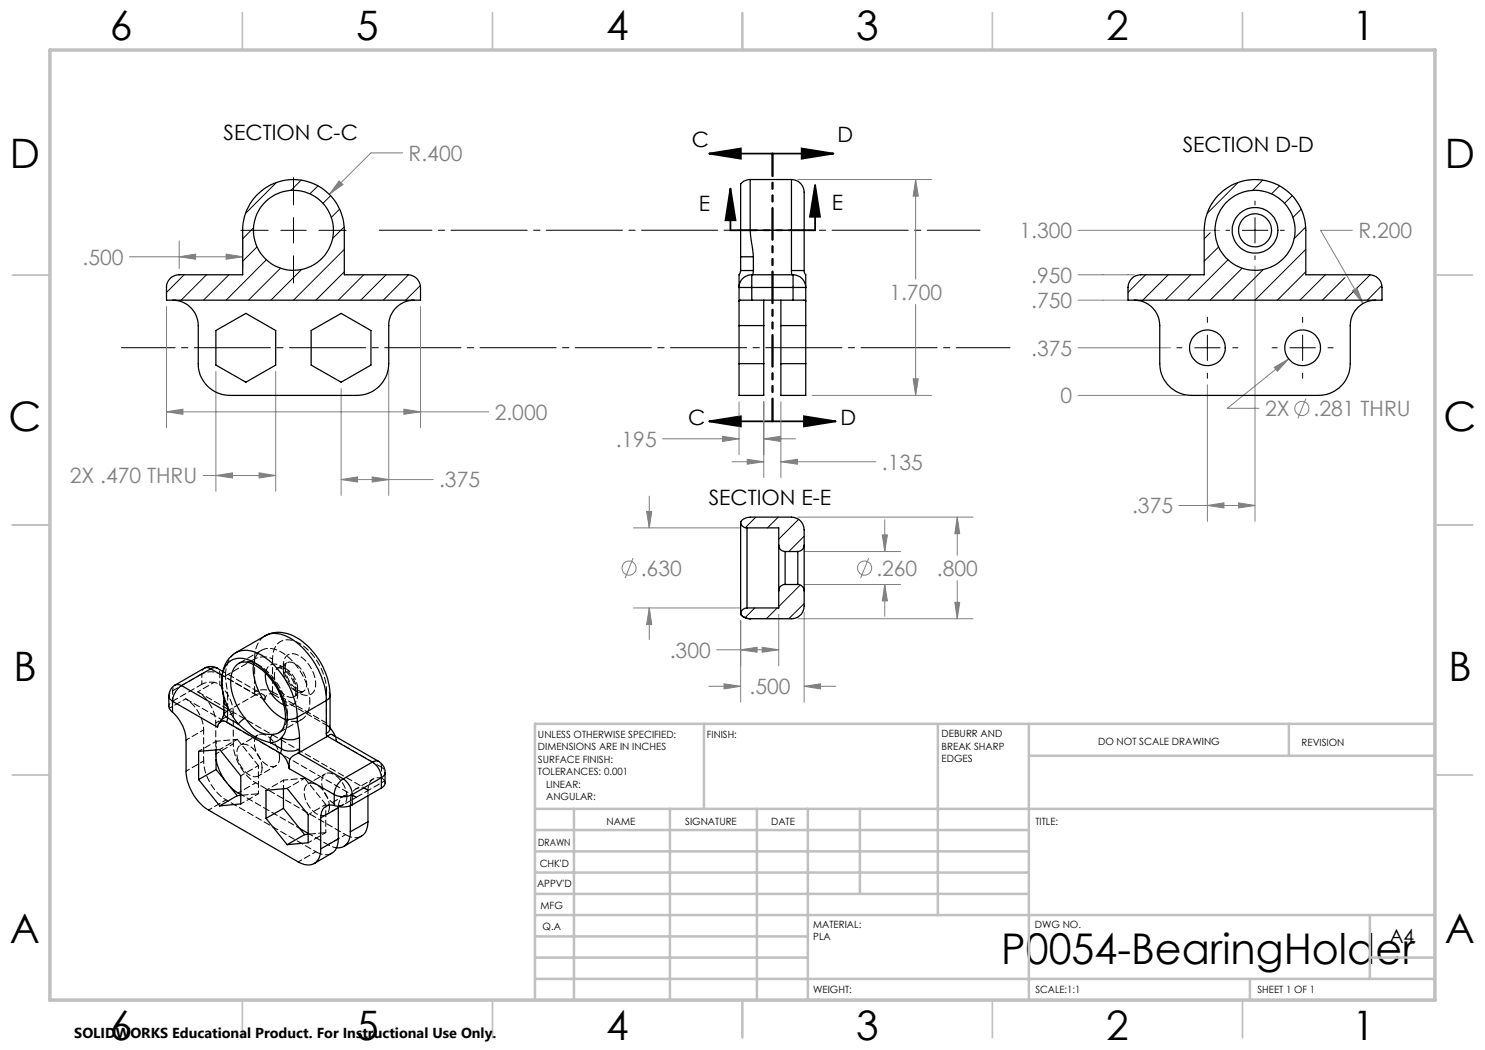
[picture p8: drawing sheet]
<svg xmlns="http://www.w3.org/2000/svg" width="297mm" height="210mm" viewBox="0 0 297 210" stroke-linecap="round" stroke-linejoin="round" font-family="sans-serif">
<g fill="none" stroke="#808080" stroke-width=".2">
<path d="M67.8 36.2l.8 .7-2.7 2zM80.5 30.6h-6.3l-8.3 8.3M159.6 35.9h26.7M183.1 35.9l.6 3.3h-1.1zM183.1 35.9v19.9M25.9 51.4h22.6M35.8 51.4l3.3-.6v1zM35.8 48.2v5.5M45.2 50.8l3.3 .6-3.3 .4zM48.5 48.2v5.5M215.6 55h11.3M215.6 46.1h28.3"/>
<path d="M251 53.2v51.1M270.5 46.1h-6.4l8.5 14.6M270.5 58.1l.9-.5 1.2 3.1zM33.3 61.3v24.2M43.2 74.3v24M55.1 74.3v24M68.2 77.7v21.4M77.8 74v25.1M84.1 61.3v24.2M162.4 79.1h23.9M182.6 75.8h1.1l-.6 3.3zM183.1 60.9v18.2"/>
<path d="M215.6 79.1h21.4M215.6 69.6h18.5M215.6 60h10M241.5 76.9v27.4M254.8 73.5l2.9-1.7-2.2 2.5zM257.7 71.8l-12.2 9.9h6.3M261.2 79.7l-1.6 4M33.3 82.4l3.3-.6v1.1zM33.3 82.4h64.5M40.6 95.1h14.5M43.2 95.1l3.3-.5v1zM51.8 94.6l3.3 .5-3.3 .5z"/>
<path d="M68.2 95.9l3.3-.5v1zM68.2 95.9h18.4M74.4 95.4l3.4 .5-3.4 .5zM80.8 81.8l3.3 .6-3.3 .5zM129.9 99.2v6.4M132.5 87.8h15.3M144.5 87.3l3.3 .5-3.3 .5zM146.4 92.3h6.4M147.8 80.4v10.5M149.4 91.9l3.4 .4-3.4 .5zM152.8 87.8l3.3-.5v1zM152.8 80.4v15.1"/>
<path d="M152.8 87.8h6.3M156.2 92.3l3.3-.4v.9zM156.2 80.4v15.1M156.2 92.3h19M126.6 111.6l-1.6 4M126.7 105.6h21.4M129.3 102.3h1.1l-.5 3.3zM159.6 103.4h35M160.8 110.3h19.3M160.8 116.9h19.3M173.7 111.6l-1.6 4M176.5 107h1l-.5 3.3z"/>
<path d="M177 116.9l.5 3.3h-1zM177 104v6.3M177 116.9v6.4M191.5 103.4l.4 3.3h-.9zM191.5 103.4v7.7M191.5 116.1v7.6M235.8 101.1h15.2M241.5 101.1l3.3-.5v1zM247.7 100.6l3.3 .5-3.3 .5zM126.7 121.6h21.4M129.9 121.6l.5 3.3h-1.1zM129.9 121.6v6.3"/>
<path d="M141.8 137.3h6.3M143.3 130h12.5M144.8 136.8l3.3 .5-3.3 .5zM148.1 130l3.3-.5v.9zM148.1 124.1v16.3M152.4 129.5l3.4 .5-3.4 .4zM155.8 122.9v10.2M159.6 123.7h35M160.8 137.3l3.3-.5v1zM160.8 122.5v17.9M160.8 137.3h6.4M191 120.5h.9l-.4 3.2z"/>
<circle cx="260.4" cy="81.7" r="1.41"/>
<circle cx="125.8" cy="113.6" r="1.41"/>
<circle cx="172.9" cy="113.6" r="1.42"/>
</g>
<path d="M141.8 30.7l6.4-1v2zM141.8 30.7h24.9M146.1 37.7l1 6.4h-2zM146.1 37.7v8.4M160.3 29.7l6.4 1-6.4 1zM163 37l1 6.3h-2zM163 37v9.1M141.8 84.3l6.4-1.1v2.1zM141.8 84.3h25.3M160.8 83.2l6.3 1.1-6.3 1z" fill="none" stroke="#000" stroke-width=".35"/>
<path d="M24.3 69.5h177.7" fill="none" stroke="#000" stroke-width=".2" stroke-dasharray="15.2 1.3 1.3 1.3" stroke-dashoffset="4.5"/>
<path d="M196 46h-120.1" fill="none" stroke="#000" stroke-width=".2" stroke-dasharray="15.2 1.3 1.3 1.3" stroke-dashoffset="4.7"/>
<g fill="none" stroke="#000" stroke-width=".2">
<path d="M58.7 35.5v5.5M48.2 46.1h5.4M56.2 46.1h5M58.7 43.5v5.1M58.7 51.1v5.5M63.8 46.1h5.4M245.2 46.1h.7M248.5 46.1h5M251 40.2v.8M251 43.5v5.1M251 51.1v.8M256.1 46.1h.8"/>
<path d="M235.4 69.6h1M238.9 69.6h5.1M241.5 63.5v1M241.5 67v5.1M241.5 74.6v1.1M246.6 69.6h1M254.4 69.6h1M258 69.6h5.1M260.5 63.5v1M260.5 67v5.1M260.5 74.6v1.1M265.6 69.6h1"/>
</g>
<path d="M154.5 30.7v53.5" fill="none" stroke="#000" stroke-width=".35" stroke-dasharray="6.3 1.3 1.3 1.3 1.3 1.3" stroke-dashoffset="1.8"/>
<path d="M163 46.1h-16.9" fill="none" stroke="#000" stroke-width=".35" stroke-dasharray="6.3 1.3 1.3 1.3 1.3 1.3" stroke-dashoffset="1.1"/>
<g fill="none" stroke="#c0c0c0" stroke-width=".35">
<path d="M48.5 2.5v7.5M98.5 2.5v7.5M148.5 2.5v7.5M198.5 2.5v7.5M248.5 2.5v7.5M2.5 55h7.5M287 55h7.5M2.5 105h7.5M287 105h7.5M2.5 155h7.5M287 155h7.5M48.5 200v7.5"/>
<path d="M98.5 200v7.5M148.5 200v7.5M198.5 200v7.5M248.5 200v7.5"/>
</g>
<g fill="none" stroke="#c0c0c0" stroke-width=".5">
<path d="M140.8 144.8v17M187.6 144.8v38.2M205.8 144.8v55.2M205.8 151.2h81.2M257.8 144.8v6.4M287 144.8h-180v55.2M107 161.8h180M107 178.8h98.8M107 174.5h98.8M107 170.3h98.8M107 166h98.8M114.8 161.8v38.2"/>
<path d="M134 161.8v38.2M151.4 161.8v38.2M161.6 161.8v38.2M172 161.8v17M107 195.8h180M107 191.5h54.6M107 187.3h54.6M107 183h180M250 195.8v4.2M274 191.5h13M274 183v12.8"/>
</g>
<path d="M10 10h277v190h-277z" fill="none" stroke="#c0c0c0" stroke-width=".7"/>
<path d="M141.8 30.7l6.4-1v2zM141.8 84.3l6.4-1.1v2.1zM160.3 29.7l6.4 1-6.4 1zM160.8 83.2l6.3 1.1-6.3 1zM163 37l1 6.3h-2zM146.1 37.7l1 6.4h-2z" fill="#000"/>
<path d="M152.8 87.8l3.3-.5v1zM144.5 87.3l3.3 .5-3.3 .5zM149.4 91.9l3.4 .4-3.4 .5zM156.2 92.3l3.3-.4v.9zM183.1 35.9l.6 3.3h-1.1zM182.6 75.8h1.1l-.6 3.3zM43.2 95.1l3.3-.5v1zM51.8 94.6l3.3 .5-3.3 .5zM33.3 82.4l3.3-.6v1.1zM80.8 81.8l3.3 .6-3.3 .5zM67.8 36.2l-1.9 2.7 2.7-2zM68.2 95.9l3.3-.5v1zM74.4 95.4l3.4 .5-3.4 .5zM45.2 50.8l3.3 .6-3.3 .4zM35.8 51.4l3.3-.6v1zM241.5 101.1l3.3-.5v1zM247.7 100.6l3.3 .5-3.3 .5zM254.8 73.5l.7 .8 2.2-2.5zM270.5 58.1l2.1 2.6-1.2-3.1zM129.9 121.6l.5 3.3h-1.1zM129.3 102.3h1.1l-.5 3.3zM148.1 130l3.3-.5v.9zM152.4 129.5l3.4 .5-3.4 .4zM144.8 136.8l3.3 .5-3.3 .5zM160.8 137.3l3.3-.5v1zM176.5 107h1l-.5 3.3zM177 116.9l.5 3.3h-1zM191 120.5h.9l-.4 3.2zM191.5 103.4l.4 3.3h-.9z" fill="#808080"/>
<g fill="none" stroke="#000" stroke-width=".25">
<path d="M150 35.9a1.87 1.87 0 0 0-1.9 1.1v9.1M150 35.9v10.2M150 35.9h8.3M158.3 35.9a2.93 2.93 0 0 1 2.5 3.7v6.5M158.3 35.9v10.2M34.1 55.6l1-.5 .7-.1h12.7v-8.9a10.2 10.2 0 0 1 10.2-10.2 10.2 10.2 0 0 1 10.2 10.2v8.9h12.7a2.58 2.58 0 0 1 2.5 2.5v2.5h-50.8v-2.9l.2-.7zM147.8 57.5h2.6M147.8 57.5v2.7M148.1 54.1l-.1 .6a1.21 1.21 0 0 0-.2 1.1v1.7M148.1 54.1h2.6M148.1 46.1h1.9M148.1 46.1v5.3"/>
<path d="M148.1 51.4h2.6M148.1 51.4v2.7M150 46.1l.7 5.3M150 46.1h8.3M150.4 55v2.5M150.4 55a2.52 2.52 0 0 0-2.6 2.5M150.4 55h8.2M150.4 57.5h8.2M150.4 57.5v2.5M150.7 54.1l-.1 .9M150.7 51.4v2.7M158.3 54.1l.1 .9"/>
<path d="M158.3 54.1h2.5M158.3 46.1h2.5M158.3 46.1v8M158.6 55v2.5M158.6 55a2.58 2.58 0 0 1 2.5 2.5M158.6 57.5h2.5M158.6 57.5v2.5M160.8 54.1l.1 .6a1.07 1.07 0 0 1 .2 1.1v1.7M160.8 46.1v8M161.1 57.5v2.7M226.5 55.6l.9-.5 .7-.1h12.7v-8.9a10.2 10.2 0 0 1 10.2-10.2 10.2 10.2 0 0 1 10.2 10.2v8.9h12.7a2.58 2.58 0 0 1 2.5 2.5v2.5h-50.8v-2.9l.2-.7zM34.6 60a5.1 5.1 0 0 1 5.1 5.1v7.6a6.3 6.3 0 0 0 6.3 6.4h25.4a6.4 6.4 0 0 0 6.4-6.4v-7.6a5.1 5.1 0 0 1 5-5.1"/>
<path d="M43.2 66.1l6-3.4 5.9 3.4v6.9l-5.9 3.4-6-3.4zM62.2 66.1l6-3.4 6 3.4v6.9l-6 3.4-6-3.4zM147.8 60.2v4.9M147.8 72.7v6.4h5v-6.4M147.8 65.1v7.6M147.8 65.1h5M147.8 72.7h5M150.4 60h-2.4l-.2 .2M150.4 60h8.2M152.8 60v5.1M152.8 65.1v7.6M156.2 60v5.1"/>
<path d="M156.2 72.7v6.4h4.9v-6.4M156.2 65.1h4.9M156.2 72.7h4.9M156.2 65.1v7.6M158.6 60h2.2l.3 .2M161.1 60.2v4.9M161.1 65.1v7.6M226.9 60a5.1 5.1 0 0 1 5.1 5.1v7.6a6.4 6.4 0 0 0 6.3 6.4h25.4a6.4 6.4 0 0 0 6.4-6.4v-7.6a5.1 5.1 0 0 1 5-5.1M148.1 104.3v18.6M148.1 104.3a1.2 1.2 0 0 0 1.3 1.3M148.1 104.3a2.66 2.66 0 0 1 1.9-.9h8.3a2.53 2.53 0 0 1 2.5 2.6v3M149.4 105.6v16"/>
<path d="M149.4 105.6h6.4v3.4M155.8 109a1.25 1.25 0 0 0 1.2 1.3M155.8 109v9.2M155.8 118.2v3.4h-6.4M157 116.9a1.25 1.25 0 0 0-1.2 1.3M157 110.3v6.6M157 116.9h2.6M157 110.3h2.6M159.6 116.9a1.26 1.26 0 0 1 1.2 1.3M159.6 110.3v6.6M160.8 118.2v3a2.53 2.53 0 0 1-2.5 2.5h-8.3M160.8 109a1.31 1.31 0 0 1-1.2 1.3"/>
<path d="M160.8 109v9.2M33.8 139.2v2.3l.2 .5 .5 .4M33.8 139.2l.1 .5 .6 .6M35 137a2.57 2.57 0 0 0-1.2 2.2M35 137l.6-.1 .7 .2M36.3 137.1a4.1 4.1 0 0 0-1.8 3.2M36.3 137.1l8.5 4.9M40.9 133.6a2.7 2.7 0 0 1 2.5 0M40.9 133.6l.5-.1 .8 .3M40.9 133.6l-5.9 3.4M42.2 133.8l2.2 1.3M42.2 133.8l-5.9 3.3"/>
<path d="M43.4 133.6l-.5-.1-.7 .3M43.4 133.6l1.2 .7M44.3 136.2l.5 4.1M44.3 136.3a4.3 4.3 0 0 1 2.7-4.5 6 6 0 0 1 5.3 1.7 14.8 14.8 0 0 1 5.2 10.4M44.3 136.3a13.4 13.4 0 0 0 1.2 5M44.3 136.2v.1M47.2 130.5a6.2 6.2 0 0 0-2.9 5.7M47.2 130.5a5.1 5.1 0 0 1 5.1 .5 15.8 15.8 0 0 1 7.1 12.5M50.7 132.9a12 12 0 0 0 6.4 11M53 127.2a6.4 6.4 0 0 1 7.1 .8 14.6 14.6 0 0 1 5.9 11.1M53 127.2a5.3 5.3 0 0 1 5.6 .8 16.1 16.1 0 0 1 6.7 12.1M53 127.2l-5.8 3.3"/>
<path d="M53.1 134.6a6.8 6.8 0 0 0 3.7 6.4M66 139.1l-.1 .5-.6 .5M66 139.1v6.6M148.1 122.9a2.6 2.6 0 0 0 1.9 .8M148.1 122.9a2.31 2.31 0 0 0 1.9 .8M148.1 122.9h.1M149.4 121.6a1.25 1.25 0 0 0-1.3 1.3M150 123.7h.1M34.5 142.4a8.1 8.1 0 0 1 2.7 5.6v6.2a9.9 9.9 0 0 0 4.5 7.8l18 10.4a2.75 2.75 0 0 0 4-.6l.4-1.1v-.9M34.5 140.3l9 5.1a1.18 1.18 0 0 1 1.8-1M34.5 140.3v2.1M39.7 155.9v-5.6l4.3-.4 4.2 5.3v5.6l-4.2 .4"/>
<path d="M39.7 155.9l4.3 5.3M43.2 151.9a10.8 10.8 0 0 0 1.8 4.2M43.2 153.9l-3.5 2M43.2 150v3.9M43.2 153.9l4.2 5.2M44.8 142.5l-.3 1.2-.6 .9M44.8 140.3l.3 .7 .4 .3M44.8 142.5l.3 .8 .4 .3M44.8 140.3v2.2M45.3 144.4l10.8 6.2M45.5 141.3a14 14 0 0 0 2.2 3.5M45.5 143.6l-.2 .8"/>
<path d="M45.5 143.6l2.2 1.2M45.5 141.3v2.3M45.8 157.1l1 1 1.4 .8M47.4 159.1l-3.4 2.1M47.7 144.8a13.3 13.3 0 0 0 6.5 3.7M48.2 159.1h-.8M49 143.6a11.3 11.3 0 0 1-2.7-8.8 2.73 2.73 0 0 1 4.3-2 12.5 12.5 0 0 1 6.4 11.8 2.55 2.55 0 0 1-1.2 1.9M49 143.6l-1.3 1.2M49 143.6a6.3 6.3 0 0 0 4.9 3.3h.7M54.2 148.5l2.1 1.3M54.6 146.9a1.43 1.43 0 0 0-.4 1.6M55.8 146.5l-1.2 .4"/>
<path d="M56.1 150.6a4.4 4.4 0 0 1 1.8 3.1M56.3 147.5a2.86 2.86 0 0 1-2.1 1M56.3 147.5a4 4 0 0 0 3.6 0M56.3 149.8a4 4 0 0 0 3.6 0M56.3 149.8l-.2 .8M56.3 147.5v2.3M56.7 157.8v3.9M57.5 143.9a5.6 5.6 0 0 1-1.2 3.6M57.9 153.7l9 5.2M59.4 143.5a3.4 3.4 0 0 1-1.9 .4M59.4 143.5l.5 4M59.7 150.6l-.3 .2a2.07 2.07 0 0 0-1.6 2.5l.1 .4"/>
<path d="M59.7 150.6l9 5.2M59.8 150.5l-.1 .1M59.9 149.8l-.1 .7M59.9 147.5v2.3M65.3 146.7v.6M65.3 140.1l-5.9 3.4M65.3 140.1v6.6M65.3 147.3l-5.5 3.2M65.5 147.2l.4-.2 .5-.1 9.3 5.4M65.5 147.2l-.2 .1M65.5 147.2l9 5.2M66 145.7v.1"/>
<path d="M66 145.6l.7 1 .3 .7M66 145.7l-.3 .7-.4 .3M66.9 158.9a4 4 0 0 0 3.5 0M66.9 158.9v2.2M68.7 155.8a4.1 4.1 0 0 1 1.7 3.1M68.7 155.8a3.9 3.9 0 0 0-1.8 3.1M70.4 158.9v2.1M73.6 159.2v5.2M74.5 152.4a3.9 3.9 0 0 1 1.8 3.1M74.5 152.4l-5.8 3.4M75.7 152.3a2.49 2.49 0 0 1 1.3 2.2M75.7 152.3l-.5-.1-.7 .2"/>
<path d="M76.3 155.5l-5.9 3.4M76.3 155.5v2.1M76.3 157.6l-5.9 3.4M77 154.5v2.3l-.3 .5-.4 .3M77 154.5l-.1 .5-.6 .5M53.2 163.7v-5.6l4.2-.4 4.2 5.2v5.6l-4.2 .4M53.2 163.7l4.2 5.2M56.7 161.7l-3.5 2M56.7 161.7l4.2 5.2M59.9 165.7l1.7 1M60.9 166.9l-3.5 2M61.6 166.9h-.7"/>
<path d="M64.1 163.6v6.2M66.9 161.1a2.04 2.04 0 0 0-2.7 2.1l-.1 .4M67.7 167.8a3.2 3.2 0 0 1-1.4 2.9l-3.5 2M67.7 161.3v6.5M67.7 161.6l-3.6 2M67.7 167.8l-3.6 2M70.1 166.4a2.68 2.68 0 0 1-2.8 3.2M70.1 161.1v5.3M70.4 161a4.5 4.5 0 0 1-3.5 .1M73.6 164.4a3.2 3.2 0 0 1-1.4 2.8l-3.4 2.1M73.6 164.4l-3.5 2"/>
<circle cx="58.7" cy="46.1" r="8"/>
<circle cx="251" cy="46.1" r="8"/>
<circle cx="251" cy="46.1" r="4.6"/>
<circle cx="251" cy="46.1" r="3.3"/>
<circle cx="241.5" cy="69.6" r="3.6"/>
<circle cx="260.5" cy="69.6" r="3.6"/>
</g>
<path d="M34.5 138.2l5.9-3.4M40.4 136.9l-5.9 3.3M50.9 131.8l-5.8 3.4M54.7 138.9l10.8 6.3M51.7 153.1l-4.2-5.2M65.3 144.6l-10.8-6.2M65.2 160.9l-4.3-5.3" fill="none" stroke="#000" stroke-width=".2" stroke-dasharray="1.3 .6" stroke-dashoffset=".1"/>
<g fill="none" stroke="#000" stroke-width=".2" stroke-dasharray="1.3 .6" stroke-dashoffset=".5">
<path d="M44 137v-2.2M45.5 139.2l-.4-4M56.7 133a6.6 6.6 0 0 0 4.3 6.1 1.91 1.91 0 0 0 2.1-2.3 6.6 6.6 0 0 0-4.3-6 1.91 1.91 0 0 0-2.1 2.2M57 133.6l.1-.7 .3-.3M59.2 138.3l-.1 .7-.2 .3M40.7 146l-3.5 2M40.7 152.2l-3.5 2M43.2 150.8v1.1M43.2 148.2l-3.5 2.1M45.2 160l-3.5 2M45.5 141.5v-2.3M46.7 142.6l-3.5 2"/>
<path d="M46.7 148.8l-3.5 2M47.5 147.9l-3.5 2M48.2 158.9l11.8 6.8M51.1 156.6l-3.5 2M51.6 147l-3.5 2M51.7 155.2l3.5-2M51.7 153.1l-3.5 2M51.7 158.7l-3.5 2.1M56.7 156l-3.5 2M60.9 155.6l-3.5 2.1M62 140.3a12.1 12.1 0 0 0-6.8-10.4 3.2 3.2 0 0 0-4.5 3M65.1 154.8l-3.5 2"/>
<path d="M67.1 147.3l.2 1M68.7 159.2l-3.5 2M73.6 158.1l-3.5 2M73.6 158.1v1M74.6 155.8l-3.5 2M76.3 153.4v2.3M63.2 170.3l-3.5 2.1M65.1 163l3.5-2.1M65.2 160.9l-3.5 2M65.2 166.5l-3.5 2M69.1 166.9l-3.5 2M70.1 161.1v-1"/>
</g>
<g fill="none" stroke="#000" stroke-width=".2" stroke-dasharray="1.3 .6" stroke-dashoffset=".7">
<path d="M33.8 139.2l.1-.5 .6-.5M34.5 138.2l.2-.8 .4-.4M37.1 139.8a7.9 7.9 0 0 1 3.6 6.2M37.1 139.8l-3.2 1.8M39.6 138.4a7.9 7.9 0 0 1 3.6 6.2M40.4 134.8a4 4 0 0 1 3.6 0M40.9 133.6l-.4 .4-.1 .8M42.8 136.5l-3.2 1.9M44 134.8l-.2-.8-.4-.4M44.4 136.2a1.25 1.25 0 0 1 .7-1M50.9 131.8a4 4 0 0 1 3.6 0M50.9 138.4a4 4 0 0 1 3.6 0"/>
<path d="M52.8 139l-8.2-4.7M66 139.1l-.1-.6-.6-.5M33.8 141.3l.2-.6 .5-.5M40.7 152.2a9.9 9.9 0 0 0 4.5 7.8M43.5 145.4l.7-1.2M44.8 140.3l.2-.6 .5-.5M44.8 142.5l.2-.5 .5-.5M45.2 160l18 10.3M51.1 156.6a9.9 9.9 0 0 1-4.4-7.8M51.7 158.7v-5.6M57.1 143.9a3.2 3.2 0 0 0 4.8-2.7l.1-.9M66 145.6l-.1-.5-.6-.5"/>
<path d="M71.3 159.5l-3.3 1.8M76.3 153.4l-.2-.7-.3-.4M76.3 153.4l.6 .6 .1 .5M76.9 156.2l-3.2 1.9M65.2 166.5v-5.6M69.1 166.9l-18-10.3"/>
</g>
<path d="M37.1 139.8l34.2 19.7M39.6 138.4l34.1 19.7M51 139l.2-.1M54.7 138.9l-.2-.5M44.2 144.1l.1-.2M44.8 142l.5 .3M45.3 142.3l.2-.1M55.8 146.5l.1-.1M65.3 144.6l.2 .6M76.9 156.2l.1 .4M67.7 161.3a2.15 2.15 0 0 1 1.1-2.2 2.15 2.15 0 0 1 2.5 .4" fill="none" stroke="#000" stroke-width=".2" stroke-dasharray="1.3 .6"/>
<path d="M40.4 134.8v2.1M42.8 136.5l1.2 .5M51.2 138.9l-6.8-3.8M54.5 131.8a3.4 3.4 0 0 1 2.6-3.8 6.9 6.9 0 0 1 5.6 3.2 11.8 11.8 0 0 1 2.6 6.8M57.4 132.6l-1.8 1M58.9 139.3l1.8-1M34.5 140.2v-2M45 156.1l.8 1" fill="none" stroke="#000" stroke-width=".2" stroke-dasharray="1.3 .6" stroke-dashoffset=".6"/>
<path d="M44.5 143.6l.4-.9 .4-.4M67.3 148.3l-.3-.8-.6-.6" fill="none" stroke="#000" stroke-width=".2" stroke-dasharray="1.3 .6" stroke-dashoffset=".8"/>
<path d="M44 134.8l9 5.2M50.9 131.8v6.6M51.2 138.9a1.28 1.28 0 0 1 1.8 .5v.6M54.5 138.4v-6.6M65.3 138v6.6M52.4 153.6a5.1 5.1 0 0 0-3.4-4.7 1.53 1.53 0 0 0-1.6 1.9 5 5 0 0 0 3.5 4.6 1.51 1.51 0 0 0 1.5-1.8M55.9 151.5a5.1 5.1 0 0 0-3.4-4.7 1.53 1.53 0 0 0-1.6 2 5 5 0 0 0 3.5 4.5 1.51 1.51 0 0 0 1.5-1.8M67.3 148.3l9 5.1M69.4 159.3a5.1 5.1 0 0 0-3.5-4.7 1.53 1.53 0 0 0-1.6 2 5 5 0 0 0 3.6 4.5 1.51 1.51 0 0 0 1.5-1.8M65.9 161.3a5.1 5.1 0 0 0-3.5-4.7 1.53 1.53 0 0 0-1.6 2 5 5 0 0 0 3.6 4.5 1.51 1.51 0 0 0 1.5-1.8" fill="none" stroke="#000" stroke-width=".2" stroke-dasharray="1.3 .6" stroke-dashoffset=".2"/>
<path d="M59.5 138.9a1.91 1.91 0 0 1-.7 1.9 1.91 1.91 0 0 1-2 .1M40.7 146v6.2M43.2 144.6v6.2M45.5 142.2v-.7M46.7 148.8v-6.2M47.5 147.9l-4.3 .3M60.9 155.6l-4.2 .4M76.3 155.7l.6 .5M76.3 155.7a2.1 2.1 0 0 0-2.7 2.4" fill="none" stroke="#000" stroke-width=".2" stroke-dasharray="1.3 .6" stroke-dashoffset=".4"/>
<path d="M45.1 135.2a5 5 0 0 1 2.1-4.7M52.3 130.1l-4.5 2.5M53 127.1a5 5 0 0 0-2.1 4.7M53.1 134.6a1.88 1.88 0 0 1 1.1-1.7 1.88 1.88 0 0 1 1.9 .3 7.1 7.1 0 0 1 3.4 5.7M56.7 134.1a1.48 1.48 0 0 1 .8-1.6 1.48 1.48 0 0 1 1.8 .4 4.5 4.5 0 0 1 1.8 5 1.53 1.53 0 0 1-2.4 0 5.2 5.2 0 0 1-2-3.8M59.5 137.8a4.7 4.7 0 0 0-3.1-4.3 1.46 1.46 0 0 0-1.5 2 4.5 4.5 0 0 0 3.4 4 1.4 1.4 0 0 0 1.2-1.7M55.8 146.5l4.5-2.6M63.2 170.3a3.2 3.2 0 0 0 3.2 .4M70.1 160.1a2.19 2.19 0 0 1 1-2.3 2.19 2.19 0 0 1 2.6 .3M72.3 167.2a3.1 3.1 0 0 1-3.2-.3" fill="none" stroke="#000" stroke-width=".2" stroke-dasharray="1.3 .6" stroke-dashoffset="-.1"/>
<path d="M43.2 148.2v1.8M56.7 156v1.7M65.6 168.9l1.7 .6" fill="none" stroke="#000" stroke-width=".2" stroke-dasharray="1.3 .6" stroke-dashoffset=".9"/>
<path d="M40.4 136.9a3.9 3.9 0 0 1 2.4-.4M50.9 138.4l.1 .6M51 139l-5.5 3.2M53 140a1.17 1.17 0 0 1 1.7-1.1M55.6 133.6a4.5 4.5 0 0 1 3.4 3.5l.2 1.2M60.7 138.3h-.1a4.5 4.5 0 0 1-3.3-3.5l-.3-1.2M46.7 142.6a8 8 0 0 0-2.7-5.6M56.2 146.2a5.2 5.2 0 0 0 1.1-5.1 11.8 11.8 0 0 0-6.8-8.6 3.3 3.3 0 0 0-2.7 .1M65.5 145.2l.5 .4M65.6 145.2l.4 .5M61.7 166.7l3.9 2.2" fill="none" stroke="#000" stroke-width=".2" stroke-dasharray="1.3 .6" stroke-dashoffset=".3"/>
<path d="M48.2 159.1l3.5-.4M61.7 166.8l3.5-.3" fill="none" stroke="#000" stroke-width=".2" stroke-dasharray="1.3 .6" stroke-dashoffset="-.2"/>
<g fill="none" stroke="#000" stroke-width=".2">
<path d="M55.3 36.5l-6.2 6.2M60.3 36l-2.1 2.1M63.6 37.2l-1.6 1.6M66.1 39.1l-1.5 1.6M247.6 36.5l-6.2 6.2M252.6 36l-2.1 2.1M255.9 37.2l-1.6 1.6M258.4 39.1l-1.5 1.6M36.8 55l-3.5 3.5M41.3 55l-5.1 5M45.8 55l-5.1 5M50.7 45.6l-2.2 2.2"/>
<path d="M51.4 49.4l-2.9 2.8M53.3 52l-8.1 8M56.1 53.6l-6.4 6.4M60.3 53.9l-6.1 6.1M67.9 41.8l-1.6 1.7M68.8 45.4l-2.3 2.3M68.9 49.9l-10.2 10.1M68.9 54.4l-5.7 5.6M72.7 55l-5 5M77.2 55l-5.1 5M81.7 55l-5 5M84.1 57.1l-3 2.9"/>
<path d="M229.1 55l-3.5 3.5M233.6 55l-5 5M238.1 55l-5.1 5M242 46.6l-1.2 1.2M243.7 49.4l-2.9 2.8M245.6 52l-8.1 8M248.4 53.6l-6.4 6.4M252.7 53.9l-6.2 6.1M260.2 41.8l-1.6 1.7M261.2 45.4l-2.4 2.3M261.2 49.9l-10.2 10.1M261.2 54.4l-5.7 5.6"/>
<path d="M265.1 55l-5.1 5M269 55.5l-4.5 4.5M270.7 58.3l-1.7 1.7M274 55l-2.6 2.6M276.4 57.1l-2.9 2.9M151.2 103.4l-2.2 2.1M155.6 103.4l-2.1 2.2M159.7 103.9l-3.9 3.9M160.1 117l-4.3 4.3M160.8 107.2l-3 3.1M151 121.6l-2 1.9M155.4 121.6l-2.1 2.1"/>
<path d="M160.8 120.7l-3 3"/>
</g>
<text font-size="8.5" x="200.3" y="192.7">P0054-BearingHolder</text>
<g font-size="8.1">
<text x="22" y="8">6</text>
<text x="71.2" y="8">5</text>
<text x="121.2" y="8">4</text>
<text x="171.3" y="8">3</text>
<text x="221.3" y="8">2</text>
<text x="270.5" y="8">1</text>
<text x="2" y="33.6">D</text>
<text x="289" y="33.6">D</text>
<text x="1.7" y="86.1">C</text>
<text x="288.7" y="86.1">C</text>
<text x="2.7" y="136.1">B</text>
<text x="289.7" y="136.1">B</text>
<text x="2" y="188.6">A</text>
<text x="289" y="188.6">A</text>
<text x="22" y="208">6</text>
<text x="71.2" y="208">5</text>
<text x="121.2" y="208">4</text>
<text x="171.3" y="208">3</text>
<text x="221.3" y="208">2</text>
<text x="270.5" y="208">1</text>
</g>
<g font-size="4.2">
<text x="44.7" y="27.9">SECTION C-C</text>
<text x="138.3" y="29.3">C</text>
<text x="167.5" y="28.4">D</text>
<text x="236.5" y="30.4">SECTION D-D</text>
<text x="166.4" y="42">E</text>
<text x="139.8" y="42.1">E</text>
<text x="137.6" y="85">C</text>
<text x="168.1" y="85">D</text>
<text x="141.7" y="101">SECTION E-E</text>
</g>
<g font-size="4.2" fill="#808080">
<text x="81.7" y="32.1">R.400</text>
<text x="203.9" y="47.6">1.300</text>
<text x="271.7" y="47.6">R.200</text>
<text x="16.5" y="52.9">.500</text>
<text x="177.9" y="59.9">1.700</text>
<text x="206.2" y="56.5">.950</text>
<text x="206.2" y="61.6">.750</text>
<text x="206.2" y="71.1">.375</text>
<text x="98.9" y="83.9">2.000</text>
<text x="212.1" y="80.7">0</text>
<text x="253" y="83.2">2X</text>
<text x="262.7" y="83.2">.281 THRU</text>
<text x="123.1" y="89.4">.195</text>
<text x="176.4" y="93.9">.135</text>
<text x="13.9" y="96.7">2X .470 THRU</text>
<text x="87.8" y="97.5">.375</text>
<text x="226.4" y="102.7">.375</text>
<text x="128.2" y="115.2">.630</text>
<text x="175.3" y="115.2">.260</text>
<text x="187.4" y="115.2">.800</text>
<text x="134" y="131.5">.300</text>
<text x="149.9" y="138.9">.500</text>
</g>
<text font-size="3.9" x="277.9" y="188.5">A4</text>
<text font-size="2.9" x="14.9" y="207.6">SOLIDWORKS Educational Product. For Instructional Use Only.</text>
<g font-size="2">
<text x="107.6" y="147.6">UNLESS OTHERWISE SPECIFIED:</text>
<text x="141.4" y="147.6">FINISH:</text>
<text x="188.3" y="147.5">DEBURR AND</text>
<text x="188.3" y="150">BREAK SHARP</text>
<text x="219.6" y="149">DO NOT SCALE DRAWING</text>
<text x="260.3" y="149.2">REVISION</text>
<text x="107.6" y="150.1">DIMENSIONS ARE IN INCHES</text>
<text x="107.6" y="152.6">SURFACE FINISH:</text>
<text x="107.6" y="155.1">TOLERANCES: 0.001</text>
<text x="188.3" y="152.5">EDGES</text>
<text x="109.2" y="157.6">LINEAR:</text>
<text x="109.2" y="160.1">ANGULAR:</text>
<text x="121.3" y="165">NAME</text>
<text x="137" y="164.9">SIGNATURE</text>
<text x="154.2" y="164.9">DATE</text>
<text x="207.1" y="164.9">TITLE:</text>
<text x="107.6" y="169.1">DRAWN</text>
<text x="107.9" y="173.3">CHK'D</text>
<text x="107.4" y="177.4">APPV'D</text>
<text x="108.1" y="181.8">MFG</text>
<text x="108.5" y="186">Q.A</text>
<text x="162.6" y="185.5">MATERIAL:</text>
<text x="207" y="185.5">DWG NO.</text>
<text x="162.6" y="188">PLA</text>
<text x="162.6" y="198.5">WEIGHT:</text>
<text x="207.1" y="198.6">SCALE:1:1</text>
<text x="251.5" y="198.6">SHEET 1 OF 1</text>
</g>
</svg>
